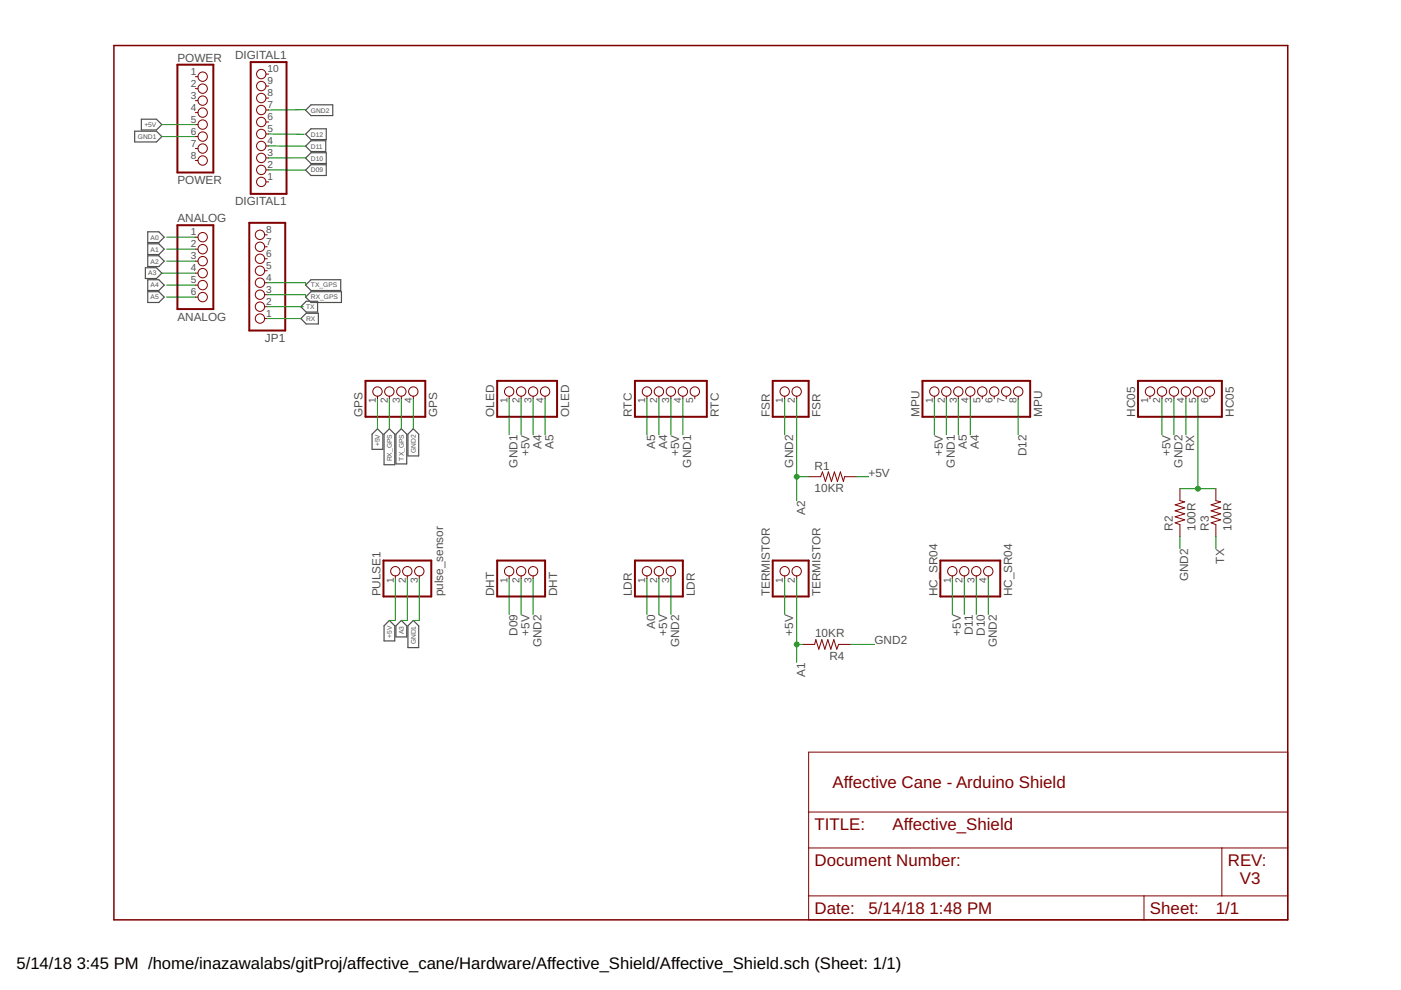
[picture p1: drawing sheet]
<svg xmlns="http://www.w3.org/2000/svg" width="297mm" height="210mm" viewBox="0 0 297 210" stroke-linecap="round" stroke-linejoin="round" font-family="sans-serif">
<g fill="none" stroke="#505050" stroke-width=".25">
<path d="M28.6 27.8h4.6l1.1 1.2-1.1 1.1h-4.6zM30 25.3h3.2l1.1 1.1-1.1 1.2h-3.2zM64.8 36.1l1.1-1.2h3.3v2.3h-3.3zM64.8 28.4l1.1-1.1h3.3v2.3h-3.3zM64.8 33.5l1.1-1.1h3.3v2.3h-3.3zM64.8 31l1.1-1.2h3.2v2.3h-3.2zM64.8 23.4l1.1-1.2h4.6v2.3h-4.6zM30.8 56.8h2.4l1.1 1.1-1.1 1.2h-2.4zM31.3 49.1h2.4l1.1 1.2-1.1 1.1h-2.4zM31.3 51.7h2.4l1.1 1.1-1.1 1.2h-2.4zM31.3 54.2h2.4l1.1 1.2-1.1 1.1h-2.4zM31.3 59.3h2.4l1.1 1.2-1.1 1.1h-2.4z"/>
<path d="M65.9 59.3h6.3v2.3h-6.3l-1.1-1.1zM31.3 61.8h2.4l1.1 1.2-1.1 1.1h-2.4zM63.8 65l1.1-1.1h2.4v2.3h-2.4zM63.8 67.5l1.1-1.1h2.6v2.3h-2.6zM65.9 61.8h6.5v2.3h-6.5l-1.1-1.1zM80 90.9l1.2 1.2v3.2h-2.3v-3.2zM82.5 90.9l1.2 1.2v6.4h-2.3v-6.4zM85.1 90.9l1.1 1.2v6.3h-2.3v-6.3zM87.6 90.9l1.2 1.2v4.6h-2.3v-4.6zM82.5 131.6l1.2 1.1v3.2h-2.3v-3.2zM83.9 132.7l1.2-1.1 1.1 1.1v2.3h-2.3zM86.5 132.7l1.1-1.1 1.2 1.1v4.6h-2.3z"/>
</g>
<path d="M24.2 9.7h248.8v185.3h-248.8z" fill="none" stroke="#800000" stroke-width=".32"/>
<g fill="none" stroke="#800000" stroke-width=".21">
<path d="M41.4 16.3h.6M41.4 18.8h.6M56.4 18.2h.6M56.4 15.7h.6M41.4 21.3h.6M41.4 23.9h.6M41.4 26.4h.6M41.4 29h.6M41.4 31.5h.6M41.4 34h.6M56.4 38.6h.6M56.4 36h.6"/>
<path d="M56.4 33.5h.6M56.4 30.9h.6M56.4 28.4h.6M56.4 25.9h.6M56.4 23.3h.6M56.4 20.8h.6M41.4 50.3h.6M41.4 52.8h.6M41.4 55.4h.6M41.4 57.9h.6M56.1 59.9h.6M56.1 57.4h.6"/>
<path d="M56.1 54.9h.6M56.1 52.3h.6M56.1 49.8h.6M41.4 60.5h.6M41.4 63h.6M56.1 67.5h.6M56.1 65h.6M56.1 62.5h.6M80 84v.6M82.5 84v.6M85.1 84v.6M87.6 84v.6"/>
<path d="M107.9 84v.6M110.5 84v.6M113 84v.6M115.6 84v.6M137.2 84v.6M139.7 84v.6M142.2 84v.6M144.8 84v.6M147.3 84v.6M166.4 84v.6M168.9 84v.6M198.1 84v.6"/>
<path d="M200.6 84v.6M203.2 84v.6M205.7 84v.6M208.3 84v.6M210.8 84v.6M213.3 84v.6M215.9 84v.6M243.8 84v.6M246.4 84v.6M248.9 84v.6M251.4 84v.6M254 84v.6"/>
<path d="M256.5 84v.6M171.4 101.1h2.6l.4-1 .6 2 .6-2 .7 2 .6-2 .6 2 .7-2 .6 2 .3-1h2.5M250.2 103.6v2.6l1 .2-2 .6 2 .7-2 .6 2 .6-2 .7 2 .6-2 .6 1 .4v2.6M257.8 103.6v2.6l1 .2-2 .6 2 .7-2 .6 2 .6-2 .7 2 .6-2 .6 1 .4v2.6M83.8 122.1v.6M86.4 122.1v.6M88.9 122.1v.6M107.9 122.1v.6M110.5 122.1v.6M113 122.1v.6M137.2 122.1v.6M139.7 122.1v.6"/>
<path d="M142.2 122.1v.6M166.4 122.1v.6M168.9 122.1v.6M170.2 136.6h2.5l.3-1 .6 2 .6-2 .7 2 .6-2 .6 2 .7-2 .6 2 .4-1h2.5M201.9 122.1v.6M204.4 122.1v.6M207 122.1v.6M209.5 122.1v.6M171.4 159.5h101.6v35.5h-101.6zM171.4 179.8h101.6M171.4 172.2h101.6M259.1 179.8v10.1"/>
<path d="M171.4 189.9h101.6M242.5 189.9v5.1"/>
<circle cx="43" cy="18.8" r=".99"/>
<circle cx="43" cy="16.3" r=".99"/>
<circle cx="55.4" cy="18.2" r=".99"/>
<circle cx="55.4" cy="15.7" r=".99"/>
<circle cx="43" cy="29" r=".99"/>
<circle cx="43" cy="21.3" r=".99"/>
<circle cx="43" cy="31.5" r=".99"/>
<circle cx="43" cy="34" r=".99"/>
<circle cx="43" cy="23.9" r=".99"/>
<circle cx="43" cy="26.4" r=".99"/>
<circle cx="55.4" cy="36" r=".99"/>
<circle cx="55.4" cy="28.4" r=".99"/>
<circle cx="55.4" cy="23.3" r=".99"/>
<circle cx="55.4" cy="30.9" r=".99"/>
<circle cx="55.4" cy="25.9" r=".99"/>
<circle cx="55.4" cy="20.8" r=".99"/>
<circle cx="55.4" cy="33.5" r=".99"/>
<circle cx="55.4" cy="38.6" r=".99"/>
<circle cx="43" cy="55.4" r=".99"/>
<circle cx="43" cy="50.3" r=".99"/>
<circle cx="43" cy="57.9" r=".99"/>
<circle cx="43" cy="52.8" r=".99"/>
<circle cx="55.1" cy="54.9" r=".99"/>
<circle cx="55.1" cy="52.3" r=".99"/>
<circle cx="55.1" cy="57.4" r=".99"/>
<circle cx="55.1" cy="59.9" r=".99"/>
<circle cx="55.1" cy="49.8" r=".99"/>
<circle cx="43" cy="63" r=".99"/>
<circle cx="43" cy="60.5" r=".99"/>
<circle cx="55.1" cy="67.5" r=".99"/>
<circle cx="55.1" cy="62.5" r=".99"/>
<circle cx="55.1" cy="65" r=".99"/>
<circle cx="80" cy="83" r=".99"/>
<circle cx="82.5" cy="83" r=".99"/>
<circle cx="85.1" cy="83" r=".99"/>
<circle cx="87.6" cy="83" r=".99"/>
<circle cx="107.9" cy="83" r=".99"/>
<circle cx="110.5" cy="83" r=".99"/>
<circle cx="113" cy="83" r=".99"/>
<circle cx="115.6" cy="83" r=".99"/>
<circle cx="137.2" cy="83" r=".99"/>
<circle cx="139.7" cy="83" r=".99"/>
<circle cx="142.2" cy="83" r=".99"/>
<circle cx="144.8" cy="83" r=".99"/>
<circle cx="147.3" cy="83" r=".99"/>
<circle cx="166.4" cy="83" r=".99"/>
<circle cx="168.9" cy="83" r=".99"/>
<circle cx="198.1" cy="83" r=".99"/>
<circle cx="200.6" cy="83" r=".99"/>
<circle cx="203.2" cy="83" r=".99"/>
<circle cx="205.7" cy="83" r=".99"/>
<circle cx="208.3" cy="83" r=".99"/>
<circle cx="210.8" cy="83" r=".99"/>
<circle cx="213.3" cy="83" r=".99"/>
<circle cx="215.9" cy="83" r=".99"/>
<circle cx="243.8" cy="83" r=".99"/>
<circle cx="246.4" cy="83" r=".99"/>
<circle cx="248.9" cy="83" r=".99"/>
<circle cx="251.4" cy="83" r=".99"/>
<circle cx="254" cy="83" r=".99"/>
<circle cx="256.5" cy="83" r=".99"/>
<circle cx="83.8" cy="121.1" r=".99"/>
<circle cx="86.4" cy="121.1" r=".99"/>
<circle cx="88.9" cy="121.1" r=".99"/>
<circle cx="107.9" cy="121.1" r=".99"/>
<circle cx="110.5" cy="121.1" r=".99"/>
<circle cx="113" cy="121.1" r=".99"/>
<circle cx="137.2" cy="121.1" r=".99"/>
<circle cx="139.7" cy="121.1" r=".99"/>
<circle cx="142.2" cy="121.1" r=".99"/>
<circle cx="166.4" cy="121.1" r=".99"/>
<circle cx="168.9" cy="121.1" r=".99"/>
<circle cx="201.9" cy="121.1" r=".99"/>
<circle cx="204.4" cy="121.1" r=".99"/>
<circle cx="207" cy="121.1" r=".99"/>
<circle cx="209.5" cy="121.1" r=".99"/>
</g>
<g fill="none" stroke="#800000" stroke-width=".42">
<path d="M37.6 13.7h7.6v22.9h-7.6zM53.1 13.2h7.6v27.9h-7.6zM37.6 47.8h7.6v17.7h-7.6zM52.9 47.2h7.6v22.9h-7.6zM77.5 80.8h12.7v7.6h-12.7zM105.4 80.8h12.7v7.6h-12.7zM134.6 80.8h15.3v7.6h-15.3zM163.8 80.8h7.6v7.6h-7.6zM195.6 80.8h22.8v7.6h-22.8zM241.3 80.8h17.8v7.6h-17.8zM81.3 118.9h10.1v7.6h-10.1zM105.4 118.9h10.2v7.6h-10.2z"/>
<path d="M134.6 118.9h10.2v7.6h-10.2zM163.8 118.9h7.6v7.6h-7.6zM199.4 118.9h12.7v7.6h-12.7z"/>
</g>
<g fill="none" stroke="#008000" stroke-width=".21">
<path d="M34.3 26.4h7.1M34.3 29h7.1M57 36l7.7 .1M57 30.9l7.8 .1M57 28.4l7.5 .1M64.8 33.5h-7.8M64.8 23.3h-7.8M34.3 57.9h7.1M35.3 50.3h6.1M35.3 52.8h6.1M35.3 55.4h6.1M56.7 59.9h8.1v.6"/>
<path d="M35.3 60.5h6.1M35.3 63h6.1M56.7 65h7.6M56.7 67.5h7.1M56.7 62.5h8.1v.5M80 84.6v6.3M82.5 84.6v6.3M85.1 84.6v6.3M87.6 84.6v6.3M107.9 84.6v7.6M110.5 84.6v7.6M113 84.6v7.6"/>
<path d="M115.6 84.6v7.6M137.2 84.6v7.6M139.7 84.6v7.6M142.2 84.6v7.6M144.8 84.6v7.6M166.4 84.6v7.6M168.9 84.6v21.6M198.1 84.6v7.6M200.6 84.6v7.6M203.2 84.6v7.6M205.7 84.6v7.6M215.9 84.6v7.6"/>
<path d="M246.4 84.6v7.6M248.9 84.6v7.6M251.4 84.6v7.6M254 84.6v19M168.9 101.1h2.5M181.6 101.1h2.5M250.2 103.6h7.6M250.2 113.8v2.5M257.8 113.8v2.5M83.8 122.7v8.9h-1.3M86.4 122.7v8.9h-1.3M88.9 122.7v8.9h-1.3"/>
<path d="M107.9 122.7v7.6M110.5 122.7v7.6M113 122.7v7.6M137.2 122.7v7.6M139.7 122.7v7.6M142.2 122.7v7.6M166.4 122.7v7.6M168.9 122.7v17.7M168.9 136.6h1.3M180.3 136.6h5.1M201.9 122.7v7.6M204.4 122.7v7.6"/>
<path d="M207 122.7v7.6M209.5 122.7v7.6"/>
</g>
<g fill="#008000" stroke="#008000" stroke-width=".21">
<circle cx="168.9" cy="136.6" r=".51"/>
<circle cx="254" cy="103.6" r=".51"/>
<circle cx="168.9" cy="101.1" r=".51"/>
</g>
<g font-size="3.6" fill="#800000">
<text x="176.5" y="167.1">Affective Cane - Arduino Shield</text>
<text x="172.7" y="176">TITLE:</text>
<text x="189.2" y="176">Affective_Shield</text>
<text x="172.7" y="183.6">Document Number:</text>
<text x="260.3" y="183.6">REV:</text>
<text x="262.9" y="187.4">V3</text>
<text x="172.7" y="193.8">Date:</text>
<text x="184.1" y="193.8">5/14/18</text>
<text x="197.1" y="193.8">1:48 PM</text>
<text x="243.8" y="193.8">Sheet:</text>
<text x="257.8" y="193.8">1/1</text>
</g>
<g font-size="3.5">
<text x="3.5" y="205.4">5/14/18</text>
<text x="16.3" y="205.4">3:45 PM /home/inazawalabs/gitProj/affective_cane/Hardware/Affective_Shield/Affective_Shield.sch (Sheet: 1/1)</text>
</g>
<g font-size="2.5" fill="#505050">
<text x="37.6" y="13.1">POWER</text>
<text x="49.8" y="12.4">DIGITAL1</text>
<text x="37.6" y="39.1">POWER</text>
<text x="37.6" y="47.1">ANALOG</text>
<text x="49.8" y="43.5">DIGITAL1</text>
<text x="37.6" y="68.1">ANALOG</text>
<text x="56.2" y="72.5">JP1</text>
<text x="76.8" y="88.4" transform="rotate(-90 76.8 88.4)">GPS</text>
<text x="92.7" y="88.4" transform="rotate(-90 92.7 88.4)">GPS</text>
<text x="104.8" y="88.4" transform="rotate(-90 104.8 88.4)">OLED</text>
<text x="120.7" y="88.4" transform="rotate(-90 120.7 88.4)">OLED</text>
<text x="134" y="88.4" transform="rotate(-90 134 88.4)">RTC</text>
<text x="152.4" y="88.4" transform="rotate(-90 152.4 88.4)">RTC</text>
<text x="163.2" y="88.4" transform="rotate(-90 163.2 88.4)">FSR</text>
<text x="174" y="88.4" transform="rotate(-90 174 88.4)">FSR</text>
<text x="194.9" y="88.4" transform="rotate(-90 194.9 88.4)">MPU</text>
<text x="221" y="88.4" transform="rotate(-90 221 88.4)">MPU</text>
<text x="240.6" y="88.4" transform="rotate(-90 240.6 88.4)">HC05</text>
<text x="261.6" y="88.4" transform="rotate(-90 261.6 88.4)">HC05</text>
<text x="114.8" y="95.2" transform="rotate(-90 114.8 95.2)">A4</text>
<text x="117.4" y="95.2" transform="rotate(-90 117.4 95.2)">A5</text>
<text x="138.9" y="95.2" transform="rotate(-90 138.9 95.2)">A5</text>
<text x="141.5" y="95.2" transform="rotate(-90 141.5 95.2)">A4</text>
<text x="205" y="95.2" transform="rotate(-90 205 95.2)">A5</text>
<text x="207.5" y="95.2" transform="rotate(-90 207.5 95.2)">A4</text>
<text x="253.2" y="95.7" transform="rotate(-90 253.2 95.7)">RX</text>
<text x="109.7" y="99.1" transform="rotate(-90 109.7 99.1)">GND1</text>
<text x="112.3" y="96.7" transform="rotate(-90 112.3 96.7)">+5V</text>
<text x="144" y="96.7" transform="rotate(-90 144 96.7)">+5V</text>
<text x="146.6" y="99.1" transform="rotate(-90 146.6 99.1)">GND1</text>
<text x="168.1" y="99.1" transform="rotate(-90 168.1 99.1)">GND2</text>
<text x="172.7" y="99.6">R1</text>
<text x="184.1" y="101.1">+5V</text>
<text x="199.9" y="96.7" transform="rotate(-90 199.9 96.7)">+5V</text>
<text x="202.4" y="99.1" transform="rotate(-90 202.4 99.1)">GND1</text>
<text x="217.7" y="96.8" transform="rotate(-90 217.7 96.8)">D12</text>
<text x="248.1" y="96.7" transform="rotate(-90 248.1 96.7)">+5V</text>
<text x="250.7" y="99.1" transform="rotate(-90 250.7 99.1)">GND2</text>
<text x="172.7" y="104.4">10KR</text>
<text x="170.7" y="109.2" transform="rotate(-90 170.7 109.2)">A2</text>
<text x="248.7" y="112.5" transform="rotate(-90 248.7 112.5)">R2</text>
<text x="253.5" y="112.5" transform="rotate(-90 253.5 112.5)">100R</text>
<text x="256.3" y="112.5" transform="rotate(-90 256.3 112.5)">R3</text>
<text x="261.1" y="112.5" transform="rotate(-90 261.1 112.5)">100R</text>
<text x="259.6" y="119.5" transform="rotate(-90 259.6 119.5)">TX</text>
<text x="251.9" y="123.3" transform="rotate(-90 251.9 123.3)">GND2</text>
<text x="80.7" y="126.5" transform="rotate(-90 80.7 126.5)">PULSE1</text>
<text x="94" y="126.5" transform="rotate(-90 94 126.5)">pulse_sensor</text>
<text x="104.8" y="126.5" transform="rotate(-90 104.8 126.5)">DHT</text>
<text x="118.1" y="126.5" transform="rotate(-90 118.1 126.5)">DHT</text>
<text x="134" y="126.5" transform="rotate(-90 134 126.5)">LDR</text>
<text x="147.3" y="126.5" transform="rotate(-90 147.3 126.5)">LDR</text>
<text x="163.2" y="126.5" transform="rotate(-90 163.2 126.5)">TERMISTOR</text>
<text x="174" y="126.5" transform="rotate(-90 174 126.5)">TERMISTOR</text>
<text x="198.7" y="126.5" transform="rotate(-90 198.7 126.5)">HC_SR04</text>
<text x="214.6" y="126.5" transform="rotate(-90 214.6 126.5)">HC_SR04</text>
<text x="109.7" y="134.8" transform="rotate(-90 109.7 134.8)">D09</text>
<text x="112.3" y="134.8" transform="rotate(-90 112.3 134.8)">+5V</text>
<text x="114.8" y="137.2" transform="rotate(-90 114.8 137.2)">GND2</text>
<text x="138.9" y="133.3" transform="rotate(-90 138.9 133.3)">A0</text>
<text x="141.5" y="134.8" transform="rotate(-90 141.5 134.8)">+5V</text>
<text x="144" y="137.2" transform="rotate(-90 144 137.2)">GND2</text>
<text x="168.1" y="134.8" transform="rotate(-90 168.1 134.8)">+5V</text>
<text x="172.8" y="135.1">10KR</text>
<text x="185.4" y="136.6">GND2</text>
<text x="203.7" y="134.8" transform="rotate(-90 203.7 134.8)">+5V</text>
<text x="206.2" y="134.7" transform="rotate(-90 206.2 134.7)">D11</text>
<text x="208.8" y="134.8" transform="rotate(-90 208.8 134.8)">D10</text>
<text x="211.3" y="137.2" transform="rotate(-90 211.3 137.2)">GND2</text>
<text x="170.7" y="143.5" transform="rotate(-90 170.7 143.5)">A1</text>
<text x="175.9" y="139.9">R4</text>
</g>
<g font-size="2.1" fill="#505050">
<text x="40.4" y="15.9">1</text>
<text x="56.7" y="17.9">9</text>
<text x="56.7" y="15.4">10</text>
<text x="40.4" y="18.4">2</text>
<text x="40.4" y="21">3</text>
<text x="40.4" y="23.5">4</text>
<text x="56.7" y="23">7</text>
<text x="56.7" y="20.4">8</text>
<text x="40.4" y="26.1">5</text>
<text x="40.4" y="28.6">6</text>
<text x="56.7" y="28.1">5</text>
<text x="56.7" y="25.5">6</text>
<text x="40.4" y="31.1">7</text>
<text x="40.4" y="33.7">8</text>
<text x="56.7" y="35.7">2</text>
<text x="56.7" y="33.1">3</text>
<text x="56.7" y="30.6">4</text>
<text x="56.7" y="38.2">1</text>
<text x="40.4" y="49.9">1</text>
<text x="40.4" y="52.5">2</text>
<text x="56.5" y="52">7</text>
<text x="56.5" y="49.4">8</text>
<text x="40.4" y="55">3</text>
<text x="40.4" y="57.5">4</text>
<text x="56.5" y="59.6">4</text>
<text x="56.5" y="57">5</text>
<text x="56.5" y="54.5">6</text>
<text x="40.4" y="60.1">5</text>
<text x="40.4" y="62.6">6</text>
<text x="56.5" y="64.7">2</text>
<text x="56.5" y="62.1">3</text>
<text x="56.5" y="67.2">1</text>
<text x="79.7" y="85.5" transform="rotate(-90 79.7 85.5)">1</text>
<text x="82.2" y="85.5" transform="rotate(-90 82.2 85.5)">2</text>
<text x="84.7" y="85.5" transform="rotate(-90 84.7 85.5)">3</text>
<text x="87.3" y="85.5" transform="rotate(-90 87.3 85.5)">4</text>
<text x="107.6" y="85.5" transform="rotate(-90 107.6 85.5)">1</text>
<text x="110.1" y="85.5" transform="rotate(-90 110.1 85.5)">2</text>
<text x="112.7" y="85.5" transform="rotate(-90 112.7 85.5)">3</text>
<text x="115.2" y="85.5" transform="rotate(-90 115.2 85.5)">4</text>
<text x="136.8" y="85.5" transform="rotate(-90 136.8 85.5)">1</text>
<text x="139.3" y="85.5" transform="rotate(-90 139.3 85.5)">2</text>
<text x="141.9" y="85.5" transform="rotate(-90 141.9 85.5)">3</text>
<text x="144.4" y="85.5" transform="rotate(-90 144.4 85.5)">4</text>
<text x="147" y="85.5" transform="rotate(-90 147 85.5)">5</text>
<text x="166" y="85.5" transform="rotate(-90 166 85.5)">1</text>
<text x="168.5" y="85.5" transform="rotate(-90 168.5 85.5)">2</text>
<text x="197.8" y="85.5" transform="rotate(-90 197.8 85.5)">1</text>
<text x="200.3" y="85.5" transform="rotate(-90 200.3 85.5)">2</text>
<text x="202.8" y="85.5" transform="rotate(-90 202.8 85.5)">3</text>
<text x="205.4" y="85.5" transform="rotate(-90 205.4 85.5)">4</text>
<text x="207.9" y="85.5" transform="rotate(-90 207.9 85.5)">5</text>
<text x="210.5" y="85.5" transform="rotate(-90 210.5 85.5)">6</text>
<text x="213" y="85.5" transform="rotate(-90 213 85.5)">7</text>
<text x="215.5" y="85.5" transform="rotate(-90 215.5 85.5)">8</text>
<text x="243.5" y="85.5" transform="rotate(-90 243.5 85.5)">1</text>
<text x="246" y="85.5" transform="rotate(-90 246 85.5)">2</text>
<text x="248.5" y="85.5" transform="rotate(-90 248.5 85.5)">3</text>
<text x="251.1" y="85.5" transform="rotate(-90 251.1 85.5)">4</text>
<text x="253.6" y="85.5" transform="rotate(-90 253.6 85.5)">5</text>
<text x="256.2" y="85.5" transform="rotate(-90 256.2 85.5)">6</text>
<text x="83.5" y="123.6" transform="rotate(-90 83.5 123.6)">1</text>
<text x="86" y="123.6" transform="rotate(-90 86 123.6)">2</text>
<text x="88.6" y="123.6" transform="rotate(-90 88.6 123.6)">3</text>
<text x="107.6" y="123.6" transform="rotate(-90 107.6 123.6)">1</text>
<text x="110.1" y="123.6" transform="rotate(-90 110.1 123.6)">2</text>
<text x="112.7" y="123.6" transform="rotate(-90 112.7 123.6)">3</text>
<text x="136.8" y="123.6" transform="rotate(-90 136.8 123.6)">1</text>
<text x="139.3" y="123.6" transform="rotate(-90 139.3 123.6)">2</text>
<text x="141.9" y="123.6" transform="rotate(-90 141.9 123.6)">3</text>
<text x="166" y="123.6" transform="rotate(-90 166 123.6)">1</text>
<text x="168.5" y="123.6" transform="rotate(-90 168.5 123.6)">2</text>
<text x="201.6" y="123.6" transform="rotate(-90 201.6 123.6)">1</text>
<text x="204.1" y="123.6" transform="rotate(-90 204.1 123.6)">2</text>
<text x="206.6" y="123.6" transform="rotate(-90 206.6 123.6)">3</text>
<text x="209.2" y="123.6" transform="rotate(-90 209.2 123.6)">4</text>
</g>
<g font-size="1.4" fill="#505050">
<text x="65.9" y="23.9">GND2</text>
<text x="29.2" y="29.5">GND1</text>
<text x="30.6" y="26.9">+5V</text>
<text x="65.9" y="29">D12</text>
<text x="65.9" y="34">D10</text>
<text x="65.9" y="31.5">D11</text>
<text x="65.9" y="36.6">D09</text>
<text x="31.9" y="50.8">A0</text>
<text x="31.9" y="53.3">A1</text>
<text x="31.4" y="58.4">A3</text>
<text x="31.9" y="55.9">A2</text>
<text x="31.9" y="61">A4</text>
<text x="31.9" y="63.5">A5</text>
<text x="64.9" y="65.5">TX</text>
<text x="65.9" y="61">TX_GPS</text>
<text x="65.9" y="63.5">RX_GPS</text>
<text x="64.9" y="68.1">RX</text>
<text x="80.5" y="94.6" transform="rotate(-90 80.5 94.6)">+5V</text>
<text x="88.1" y="96" transform="rotate(-90 88.1 96)">GND2</text>
<text x="83.1" y="97.8" transform="rotate(-90 83.1 97.8)">RX_GPS</text>
<text x="85.6" y="97.6" transform="rotate(-90 85.6 97.6)">TX_GPS</text>
<text x="83.1" y="135.2" transform="rotate(-90 83.1 135.2)">+5V</text>
<text x="85.6" y="134.4" transform="rotate(-90 85.6 134.4)">A3</text>
<text x="88.1" y="136.6" transform="rotate(-90 88.1 136.6)">GND1</text>
</g>
</svg>
